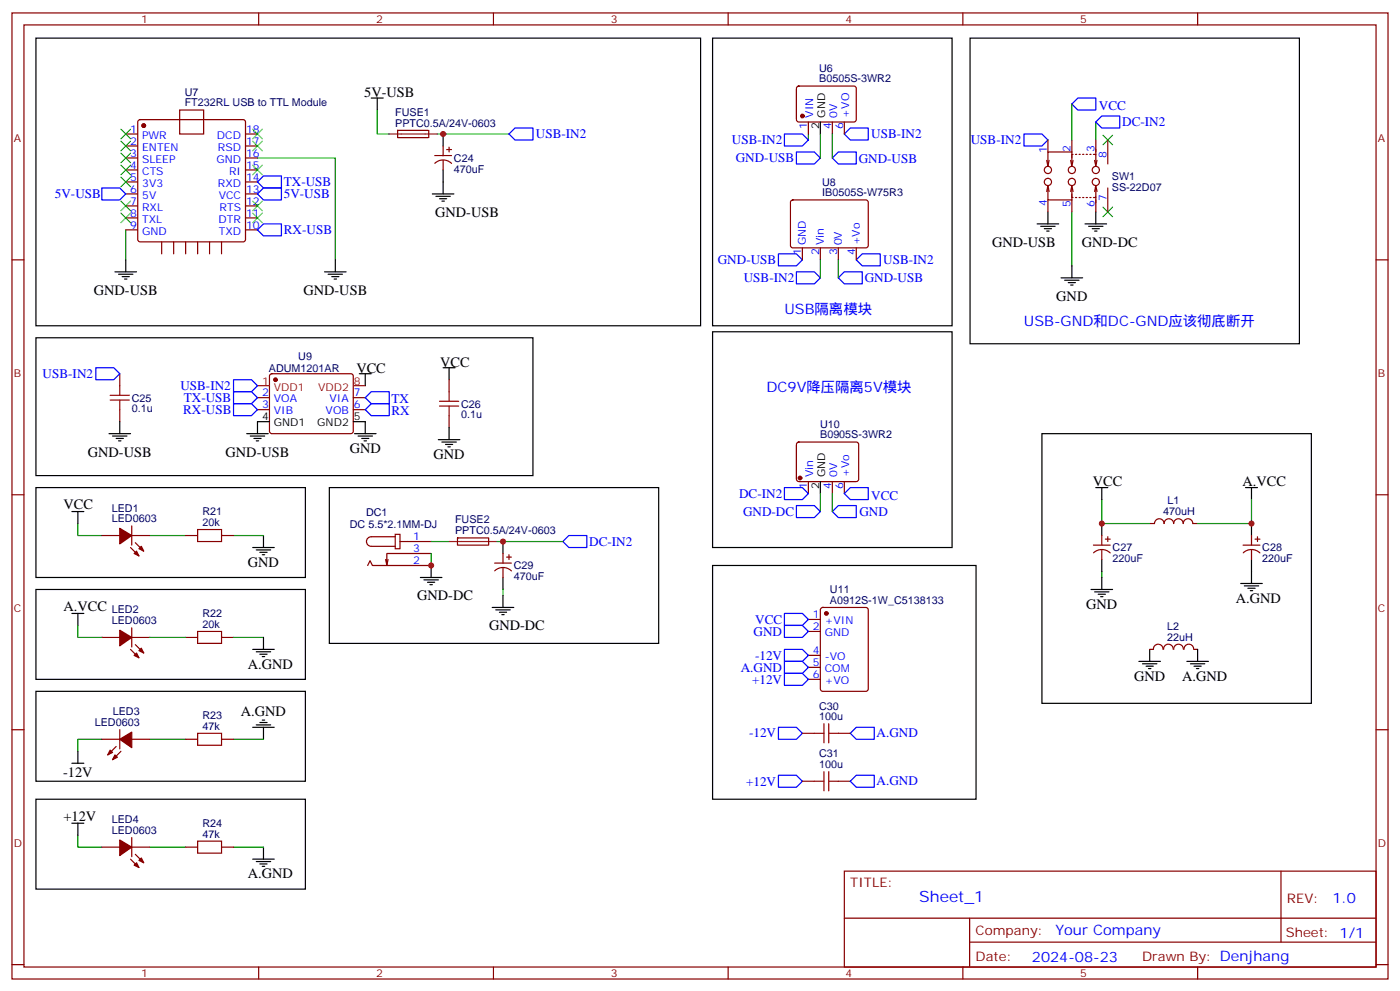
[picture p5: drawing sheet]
<svg xmlns="http://www.w3.org/2000/svg" width="412mm" height="292mm" viewBox="0 0 412 292" stroke-linecap="round" stroke-linejoin="round" font-family="sans-serif">
<g fill="none" stroke="#870000" stroke-width=".35">
<path d="M3.5 3.8h405.4v284.3h-405.4zM7.1 7.3h398.2v277.3h-398.2zM76.2 3.8v3.5M145.3 3.8v3.5M214.5 3.8v3.5M283.6 3.8v3.5M352.8 3.8v3.5M37 39.4h3.6M40.8 35.4l.5-.2h30.3l.5 .2 .2 .5v34.6l-.2 .5-.5 .2h-30.3l-.5-.2-.2-.5v-34.6zM52.9 32.4h7.1v7h-7.1zM72.3 39.4h3.5M117.1 38.4h9.2v2.1h-9.1z"/>
<path d="M234.8 25.5l.5-.2 16.5 .1 .4 .6v9.5l-.7 .4-16.5-.1-.4-.6v-9.2zM238.1 35.9v3.5M245.2 35.9v3.5M248.7 35.9v3.5M37 43h3.6M37 46.5h3.6M37 50h3.6M37 53.6h3.6M37 57.1h3.6M72.3 43h3.5M72.3 46.5h3.5M72.3 50h3.5"/>
<path d="M72.3 53.6h3.5M72.3 57.1h3.5M128.1 45.8h4.9M128.1 48.1a3.5 3.5 0 0 1 4.9 0M130.5 43v2.8M130.5 47.2v2.8M131.6 44h1.4M132.3 43.3v1.4M233.1 59l.4-.2 21.8 .1 .5 .6-.1 13-.6 .5-21.8-.1-.5-.7v-12.7zM308.3 47.2l.4 1.8M308.7 54.6v4.2h7M308.7 41.2v3.5"/>
<path d="M308.7 58.8v3.6M308.7 54.6l.3 1.8M308.7 54.6l-.4 1.8M309 47.2l-.3 1.8M315.4 47.2l.3 1.8 .4-1.8M315.4 56.4l.3-1.8 .4 1.8M315.7 44.7h-7v4.3M315.7 55.3v2.8h.4M315.7 41.2v5.3M315.7 57.1v5.3M316.1 45.4h-.4v2.9M316.8 45.4h.3"/>
<path d="M316.8 58.1h.3M317.9 45.4h.3M317.9 58.1h.3M318.9 45.4h.4M318.9 58.1h.4M320 45.4h.3M320 58.1h.3M321 45.4h.4M321 58.1h.4M322.1 45.4h.7v2.9M322.4 47.2l.4 1.8 .3-1.8M322.4 56.4l.4-1.8 .3 1.8"/>
<path d="M322.8 55.3v2.8h-.7M322.8 41.2v4.4M322.8 58v4.4M326.3 41.2v7.1M326.3 55.3v7.1M3.5 76.5h3.6M37 60.6h3.6M37 64.1h3.6M37 67.7h3.6M47.6 71.2v3.5M51.2 71.2v3.5M54.7 71.2v3.5"/>
<path d="M58.2 71.2v3.5M61.7 71.2v3.5M65.3 71.2v3.5M72.3 60.6h3.5M72.3 64.1h3.5M72.3 67.7h3.5M236.4 73v3.5M241.7 73v3.5M246.9 73v3.5M252.2 73v3.5M405.3 76.5h3.6M35.3 110v3.5"/>
<path d="M75.8 117.1h3.6M79.6 110.2l.5-.2h23.3l.5 .2 .2 .5-.1 16.5-.6 .4h-23.6l-.4-.7v-16.2zM104.1 117.1h3.5M132.3 111.8v3.5M35.3 120.6v3.5M75.8 120.6h3.6M104.1 120.6h3.5M132.3 122.3v3.6M234.8 130.3l.5-.2 17.2 .1 .4 .6v10.5l-.7 .4h-17.2l-.4-.7v-10.2zM3.5 145.6h3.6M30 157.6h5.3M38.8 154.8v5.6"/>
<path d="M38.8 157.6h5.3M39.9 159.7l2.4 2.5M54.7 157.6h3.5M65.3 157.6h3.5M116.4 157.3h1.4v4.2h-1.4zM116.4 158h-7a1.41 1.41 0 0 0-1.4 1.4 1.41 1.41 0 0 0 1.4 1.4h7M117.8 159.4h9.2M134.8 158.3h9.1v2.1h-9.1zM238.1 141.7v3.6M245.2 141.7v3.6M248.7 141.7v3.6M324.6 157.6v2.8"/>
<path d="M325.6 158.7h1.4M326.3 158v1.4M338.7 154.1h1.4a1.41 1.41 0 0 1 1.4-1.4 1.41 1.41 0 0 1 1.4 1.4M342.9 154.1a1.41 1.41 0 0 1 1.4-1.4 1.41 1.41 0 0 1 1.4 1.4M345.7 154.1a1.41 1.41 0 0 1 1.4-1.4 1.41 1.41 0 0 1 1.4 1.4M348.5 154.1a1.41 1.41 0 0 1 1.5-1.4 1.41 1.41 0 0 1 1.4 1.4M351.4 154.1h1.4M368.7 157.6v2.8M369.7 158.7h1.4M370.4 158v1.4M405.3 145.6h3.6M38.5 161.1l2.4 2.5"/>
<path d="M108.3 166.4l.7-1.4 .7 1.4h17.3M114.3 164.7l-.4 1.7M127 162.9h-13.1v3.5l-.3-1.7M145.7 165.7h4.9M145.7 168a3.5 3.5 0 0 1 4.9 0M148.2 162.9v2.8M148.2 167.1v2.9M149.2 164h1.4M149.9 163.3v1.4M241.9 179l.5-.2h12.7l.6 .4 .1 23.6-.5 .6-12.9 .1-.7-.5v-23.5zM322.1 160.4h4.9M322.1 162.7a3.5 3.5 0 0 1 4.9 0"/>
<path d="M324.6 161.9v2.8M366.2 160.4h4.9M366.2 162.7a3.5 3.5 0 0 1 4.9 0M368.7 161.9v2.8M30 187.6h5.3M38.5 191.1l2.4 2.5M38.8 184.8v5.6M38.8 187.6h5.3M39.9 189.7l2.4 2.5M54.7 187.6h3.5M65.3 187.6h3.5M238.1 182.3h3.6"/>
<path d="M238.1 185.8h3.6M238.1 192.9h3.6M238.1 196.4h3.6M238.1 200h3.6M338.7 191.1h1M339.8 191.1a1.41 1.41 0 0 1 1.4-1.5 1.41 1.41 0 0 1 1.4 1.5M342.8 191.1a1.41 1.41 0 0 1 1.4-1.5 1.41 1.41 0 0 1 1.4 1.5M345.7 191.1a1.41 1.41 0 0 1 1.5-1.5 1.41 1.41 0 0 1 1.4 1.5M348.8 191.1a1.41 1.41 0 0 1 1.4-1.5 1.41 1.41 0 0 1 1.4 1.5M351.7 191.1h1.1M3.5 214.8h3.6M30 217.6h5.3"/>
<path d="M34.2 219.7l-2.5 2.5M35.3 214.8v5.6M38.8 217.6h5.3M54.7 217.6h3.5M65.3 217.6h3.5M236.4 215.8h3.5M246.9 215.8h3.6M405.3 214.8h3.6M35.6 221.1l-2.4 2.5M236.4 229.9h3.5M246.9 229.9h3.6M30 249.3h5.3"/>
<path d="M38.5 252.9l2.4 2.4M38.8 246.5v5.7M38.8 249.3h5.3M39.9 251.5l2.4 2.4M54.7 249.3h3.5M65.3 249.3h3.5M248.7 256.4h156.6v28.2h-156.6zM377.3 256.4v20.9M248.7 270.2h156.5M285.6 277.3h119.6M285.6 270.2v14.2M3.5 283.9h3.6"/>
<path d="M76.2 284.6v3.5M145.3 284.6v3.5M214.5 284.6v3.5M283.6 284.6v3.5M352.8 284.6v3.5M405.3 283.9h3.6"/>
<circle cx="308.7" cy="50" r="1.06"/>
<circle cx="308.7" cy="53.6" r="1.06"/>
<circle cx="315.7" cy="53.6" r="1.06"/>
<circle cx="315.7" cy="50" r="1.06"/>
<circle cx="322.8" cy="50" r="1.06"/>
<circle cx="322.8" cy="53.6" r="1.06"/>
</g>
<g fill="none" stroke="#000" stroke-width=".35">
<path d="M10.6 11.2h195.8v84.7h-195.8zM209.9 11.2h70.6v84.7h-70.6zM285.8 11.2h97v90h-97zM109.4 28.9h3.5M111.1 28.9v3.5M130.5 39.4v3.6M241.7 35.9v3.5M127.4 57.1h6.3M128.4 57.8h4.2M129.5 58.5h2.1M130.2 59.2h.7M130.5 50v7.1"/>
<path d="M37 76.5v3.5M98.8 76.5v3.5M305.5 65.9h6.4M306.6 66.6h4.2M307.6 67.3h2.1M308.3 68h.7M308.7 62.4v3.5M315.7 78.2v3.6M319.6 65.9h6.4M320.7 66.6h4.2M321.7 67.3h2.1M322.4 68h.7"/>
<path d="M322.8 62.4v3.5M10.6 99.4h146.4v40.6h-146.4zM33.9 80h6.3M34.9 80.7h4.3M36 81.4h2.1M36.7 82.1h.7M95.6 80h6.4M96.7 80.7h4.2M97.7 81.4h2.1M98.4 82.1h.7M209.9 97.6h70.6v63.5h-70.6zM312.6 81.8h6.3"/>
<path d="M313.6 82.5h4.3M314.7 83.2h2.1M315.4 83.9h.7M105.8 110h3.6M107.6 110v3.5M130.5 108.2h3.6M132.3 108.2v3.6M32.1 127.6h6.4M33.2 128.3h4.2M34.2 129h2.1M34.9 129.8h.7M35.3 124.1v3.5"/>
<path d="M72.7 127.6h6.3M73.7 128.3h4.3M74.8 129h2.1M75.5 129.8h.7M79.4 124.1h-3.6v3.5M104.1 124.1h3.5v3.5M104.4 127.6h6.4M105.5 128.3h4.2M106.5 129h2.2M107.2 129.8h.7M129.1 129.4h6.4M130.2 130.1h4.2"/>
<path d="M131.2 130.8h2.1M131.9 131.5h.7M132.3 125.9v3.5M306.9 127.6h79.4v79.4h-79.4zM10.6 143.5h79.4v26.5h-79.4zM21.2 150.6h3.5M22.9 150.6v3.5M77.6 157.6v3.5M97 143.5h97v45.9h-97zM148.2 159.4v3.5M241.7 141.7v3.6M322.8 143.5h3.5"/>
<path d="M324.6 143.5v3.5M324.6 154.1v3.5M366.9 143.5h3.5M368.7 143.5v3.5M368.7 154.1v3.5M10.6 173.5h79.4v26.5h-79.4zM74.4 161.1h6.4M75.5 161.9h4.2M76.6 162.6h2.1M77.3 163.3h.7M123.8 170h6.4M124.9 170.7h4.2"/>
<path d="M125.9 171.4h2.2M126.6 172.1h.8M127 166.4v3.6M145 178.8h6.3M146 179.5h4.3M148.2 170v3.5M148.2 175.3v3.5M209.9 166.4h77.6v68.8h-77.6zM321.4 173.5h6.3M322.4 174.2h4.3M323.5 174.9h2.1M324.2 175.6h.7"/>
<path d="M324.6 164.7v3.5M324.6 170v3.5M365.5 171.7h6.3M366.5 172.4h4.3M367.6 173.1h2.1M368.3 173.8h.7M368.7 164.7v7M21.2 180.6h3.5M22.9 180.6v3.5M74.4 191.1h6.4M75.5 191.8h4.2M76.6 192.5h2.1"/>
<path d="M77.3 193.3h.7M77.6 187.6v3.5M147.1 180.2h2.1M147.8 180.9h.7M335.5 194.7h6.3M336.5 195.4h4.3M337.6 196.1h2.1M338.3 196.8h.7M338.7 191.1v3.6M349.6 194.7h6.4M350.7 195.4h4.2M351.7 196.1h2.1"/>
<path d="M352.4 196.8h.7M352.8 191.1v3.6M10.6 203.5h79.4v26.4h-79.4zM74.4 214.1h6.4M75.5 213.4h4.2M76.6 212.7h2.1M77.3 211.9h.7M77.6 214.1v3.5M10.6 235.2h79.4v26.5h-79.4zM21.2 224.6h3.5M22.9 221.1v3.5M21.2 242.3h3.5"/>
<path d="M22.9 242.3v3.5M74.4 252.9h6.4M75.5 253.6h4.2M76.6 254.3h2.1M77.3 255h.7M77.6 249.3v3.6"/>
</g>
<g fill="none" stroke="#00f" stroke-width=".35">
<path d="M149.9 39.4l1.8-1.7h5.3v3.5h-5.3zM231.1 39.4h5.3l1.7 1.8-1.7 1.8h-5.3zM248.7 39.4l1.8-1.7h5.3v3.5h-5.3zM301.6 39.4h5.3l1.8 1.8-1.8 1.8h-5.3zM317.5 28.9h5.3v3.5h-5.3l-1.8-1.8zM324.6 34.1h5.2v3.6h-5.2l-1.8-1.8zM30 55.3h5.3l1.7 1.8-1.7 1.7h-5.3zM75.8 53.6l1.8-1.8h5.3v3.5h-5.3zM77.6 55.3h5.3v3.5h-5.3l-1.8-1.7zM234.6 44.7h5.3l1.8 1.8-1.8 1.8h-5.3zM245.2 46.5l1.7-1.8h5.3v3.6h-5.3zM77.6 65.9h5.3v3.5h-5.3l-1.8-1.7z"/>
<path d="M229.3 74.7h5.3l1.8 1.8-1.8 1.7h-5.3zM252.2 76.5l1.8-1.8h5.3v3.5h-5.3zM234.6 80h5.3l1.8 1.8-1.8 1.7h-5.3zM246.9 81.8l1.8-1.8h5.3v3.5h-5.3zM28.2 108.2h5.3l1.8 1.8-1.8 1.8h-5.3zM68.8 118.8h5.3l1.7 1.8-1.7 1.7h-5.3zM68.8 115.3h5.3l1.7 1.8-1.7 1.7h-5.3zM68.8 111.8h5.3l1.7 1.7-1.7 1.8h-5.3zM109.4 118.8h5.3v3.5h-5.3l-1.8-1.7zM109.4 115.3h5.3v3.5h-5.3l-1.8-1.7zM165.8 159.4l1.8-1.8h5.3v3.5h-5.3zM231.1 143.5h5.3l1.7 1.8-1.7 1.7h-5.3z"/>
<path d="M234.6 148.8h5.3l1.8 1.8-1.8 1.7h-5.3zM246.9 148.8h5.3v3.5h-5.3l-1.7-1.7zM250.5 143.5h5.3v3.5h-5.3l-1.8-1.7zM231.1 180.6h5.3l1.7 1.7-1.7 1.8h-5.3zM231.1 184.1h5.3l1.7 1.7-1.7 1.8h-5.3zM231.1 191.1h5.3l1.7 1.8-1.7 1.8h-5.3zM231.1 198.2h5.3l1.7 1.8-1.7 1.7h-5.3zM231.1 194.7h5.3l1.7 1.7-1.7 1.8h-5.3zM229.3 214.1h5.3l1.8 1.7-1.8 1.8h-5.3zM250.5 215.8l1.7-1.7h5.3v3.5h-5.3zM229.3 228.2h5.3l1.8 1.7-1.8 1.8h-5.3zM252.2 228.2h5.3v3.5h-5.3l-1.7-1.8z"/>
</g>
<g fill="none" stroke="#008700" stroke-width=".35">
<path d="M111.1 32.4v7h3.6M128.8 39.4h21.1M238.1 39.4v1.8M241.7 39.4v7.1M245.2 39.4v7.1M315.7 30.6v10.6M322.8 35.9v5.3M75.8 46.5h23v30M37 67.7v8.8M241.7 76.5v5.3M246.9 76.5v5.3M315.7 62.4v15.8"/>
<path d="M22.9 154.1v3.5h7.1M44.1 157.6h10.6M68.8 157.6h8.8M127 159.4h5.3M146.4 159.4h19.4M241.7 145.3v5.3M245.2 145.3v5.3M324.6 147v7.1h14.1M368.7 147v7.1h-15.9M127 162.9v3.5M148.2 173.5v1.8M324.6 168.2v1.8"/>
<path d="M22.9 184.1v3.5h7.1M44.1 187.6h10.6M68.8 187.6h8.8M30 217.6h-7.1v3.5M44.1 217.6h10.6M68.8 217.6h8.8M22.9 245.8v3.5h7.1M44.1 249.3h10.6M68.8 249.3h8.8"/>
</g>
<g fill="#870000" stroke="#870000" stroke-width=".35">
<path d="M35.3 185.5l3.5 2.1-3.5 2.5z"/>
<path d="M39.5 192.9l.7-.7 .7 1.4z"/>
<path d="M41.6 190.8l.7 1.4-1.4-.7z"/>
<path d="M35.3 155.5l3.5 2.1-3.5 2.5z"/>
<path d="M39.5 162.9l.7-.7 .7 1.4z"/>
<path d="M40.9 161.5l.7-.7 .7 1.4z"/>
<path d="M35.3 217.6l3.5-2.1v4.6z"/>
<path d="M33.9 222.2l.7 .7-1.4 .7z"/>
<path d="M32.5 220.8l.7 .7-1.5 .7z"/>
<path d="M35.3 247.2l3.5 2.1-3.5 2.5z"/>
<path d="M39.5 254.6l.7-.7 .7 1.4z"/>
<path d="M40.9 253.2l.7-.7 .7 1.4z"/>
<circle cx="236.4" cy="34.1" r=".53"/>
<circle cx="42.3" cy="37" r=".53"/>
<circle cx="81.1" cy="111.8" r=".53"/>
<circle cx="235.7" cy="140.7" r=".53"/>
<circle cx="243.4" cy="180.6" r=".53"/>
</g>
<g fill="none" stroke="#a10000" stroke-width=".35">
<path d="M32.5 117.8h5.6M32.5 116.3h5.6M35.3 113.5v2.8M35.3 117.8v2.8M129.5 119.5h5.6M129.5 118.1h5.6M132.3 115.3v2.8M132.3 119.5v2.8M58.2 155.9h7.1v3.5h-7.1zM58.2 185.8h7.1v3.6h-7.1zM58.2 215.8h7.1v3.6h-7.1zM239.9 215.8h2.8"/>
<path d="M242.7 213v5.7M244.1 215.8h2.8M244.1 213v5.7M239.9 229.9h2.8M242.7 227.1v5.7M244.1 227.1v5.7M244.1 229.9h2.8M58.2 247.6h7.1v3.5h-7.1z"/>
</g>
<g fill="none" stroke="#3c3" stroke-width=".35">
<path d="M35.6 38l2.9 2.9M38.5 38l-2.9 2.9M74.4 38l2.9 2.9M77.3 38l-2.9 2.9M324.9 39.8l2.8 2.8M327.7 39.8l-2.8 2.8M35.6 59.2l2.9 2.8M35.6 52.1l2.9 2.9M35.6 48.6l2.9 2.8M35.6 45.1l2.9 2.8M35.6 41.6l2.9 2.8M38.5 59.2l-2.9 2.8"/>
<path d="M38.5 52.1l-2.9 2.9M38.5 48.6l-2.9 2.8M38.5 45.1l-2.9 2.8M38.5 41.6l-2.9 2.8M74.4 59.2l2.9 2.8M74.4 48.6l2.9 2.8M74.4 41.6l2.9 2.8M77.3 59.2l-2.9 2.8M77.3 48.6l-2.9 2.8M77.3 41.6l-2.9 2.8M35.6 62.7l2.9 2.8M38.5 62.7l-2.9 2.8"/>
<path d="M74.4 62.7l2.9 2.8M77.3 62.7l-2.9 2.8M324.9 61l2.8 2.8M327.7 61l-2.8 2.8"/>
</g>
<path d="M114.7 39.4h14.1M132.3 159.4h14.1" fill="none" stroke="#8c2424" stroke-width=".35"/>
<path d="M75.8 113.5h3.6M104.1 113.5h3.5" fill="none" stroke="#f00" stroke-width=".35"/>
<g fill="#c00">
<circle cx="127" cy="166.4" r=".88"/>
<circle cx="130.5" cy="39.4" r=".88"/>
<circle cx="148.2" cy="159.4" r=".88"/>
<circle cx="368.7" cy="154.1" r=".88"/>
<circle cx="324.6" cy="154.1" r=".88"/>
</g>
<text font-size="4.6" fill="#00f" x="270.8" y="265.4">Sheet_1</text>
<g font-size="4.2">
<text x="107.3" y="28.5">5V-USB</text>
<text x="128.2" y="63.8">GND-USB</text>
<text x="292.2" y="72.6">GND-USB</text>
<text x="318.7" y="72.6">GND-DC</text>
<text x="27.6" y="86.7">GND-USB</text>
<text x="89.4" y="86.7">GND-USB</text>
<text x="311.1" y="88.5">GND</text>
<text x="129.7" y="107.9">VCC</text>
<text x="105" y="109.6">VCC</text>
<text x="25.9" y="134.4">GND-USB</text>
<text x="66.4" y="134.4">GND-USB</text>
<text x="103" y="133.3">GND</text>
<text x="127.7" y="135">GND</text>
<text x="321.9" y="143.2">VCC</text>
<text x="366" y="143.2">A.VCC</text>
<text x="18.7" y="149.9">VCC</text>
<text x="73" y="166.8">GND</text>
<text x="18.7" y="179.8">A.VCC</text>
<text x="122.9" y="176.7">GND-DC</text>
<text x="320" y="179.1">GND</text>
<text x="364.1" y="177.4">A.GND</text>
<text x="144" y="185.5">GND-DC</text>
<text x="73" y="196.8">A.GND</text>
<text x="334.1" y="200.3">GND</text>
<text x="348.2" y="200.3">A.GND</text>
<text x="71" y="210.8">A.GND</text>
<text x="18.6" y="228.6">-12V</text>
<text x="18.7" y="241.6">+12V</text>
<text x="73" y="258.5">A.GND</text>
</g>
<g font-size="4.2" fill="#00f">
<text x="231.1" y="92.4">USB隔离模块</text>
<text x="301.6" y="95.9">USB-GND和DC-GND应该彻底断开</text>
<text x="225.8" y="115.3">DC9V降压隔离5V模块</text>
<text x="392.5" y="265.7">1.0</text>
<text x="310.9" y="275.2">Your Company</text>
<text x="304" y="283">2024-08-23</text>
</g>
<g font-size="3.9" fill="#00f">
<text x="323.7" y="32.4">VCC</text>
<text x="157.9" y="40.6">USB-IN2</text>
<text x="256.6" y="40.6">USB-IN2</text>
<text x="330.6" y="37.2">DC-IN2</text>
<text x="215.6" y="42.5">USB-IN2</text>
<text x="216.7" y="47.8">GND-USB</text>
<text x="252.9" y="47.8">GND-USB</text>
<text x="286" y="42.4">USB-IN2</text>
<text x="16.2" y="58.3">5V-USB</text>
<text x="83.6" y="54.8">TX-USB</text>
<text x="83.6" y="58.3">5V-USB</text>
<text x="83.6" y="68.9">RX-USB</text>
<text x="211.4" y="77.8">GND-USB</text>
<text x="260.2" y="77.7">USB-IN2</text>
<text x="219.1" y="83">USB-IN2</text>
<text x="254.7" y="83.1">GND-USB</text>
<text x="12.6" y="111.2">USB-IN2</text>
<text x="53.1" y="114.7">USB-IN2</text>
<text x="54.2" y="118.3">TX-USB</text>
<text x="115.3" y="118.6">TX</text>
<text x="54" y="121.8">RX-USB</text>
<text x="115.3" y="122.1">RX</text>
<text x="217.7" y="146.5">DC-IN2</text>
<text x="256.7" y="147">VCC</text>
<text x="218.9" y="151.8">GND-DC</text>
<text x="253.2" y="151.9">GND</text>
<text x="173.6" y="160.6">DC-IN2</text>
<text x="222.4" y="183.6">VCC</text>
<text x="222" y="187.1">GND</text>
<text x="218.2" y="197.7">A.GND</text>
<text x="222.4" y="194.1">-12V</text>
<text x="221.5" y="201.2">+12V</text>
<text x="220.6" y="217.1">-12V</text>
<text x="258.2" y="217.1">A.GND</text>
<text x="219.8" y="231.2">+12V</text>
<text x="258.2" y="231.2">A.GND</text>
</g>
<g font-size="3.9" fill="#800">
<text x="250.5" y="261">TITLE:</text>
<text x="379.1" y="265.7">REV:</text>
<text x="287.4" y="275.2">Company:</text>
<text x="378.7" y="275.8">Sheet: 1/1</text>
<text x="287.4" y="282.9">Date:</text>
<text x="336.4" y="282.9">Drawn By: Denjhang</text>
</g>
<g font-size="3.2" fill="#800">
<text x="41.6" y="6.8">1</text>
<text x="110.8" y="6.8">2</text>
<text x="179.9" y="6.8">3</text>
<text x="249.1" y="6.8">4</text>
<text x="318.2" y="6.8">5</text>
<text x="4.1" y="41.9">A</text>
<text x="405.9" y="41.9">A</text>
<text x="4.1" y="111.1">B</text>
<text x="405.9" y="111.1">B</text>
<text x="4.1" y="180.2">C</text>
<text x="405.9" y="180.2">C</text>
<text x="4.1" y="249.3">D</text>
<text x="405.9" y="249.3">D</text>
<text x="41.6" y="287.6">1</text>
<text x="110.8" y="287.6">2</text>
<text x="179.9" y="287.6">3</text>
<text x="249.1" y="287.6">4</text>
<text x="318.2" y="287.6">5</text>
</g>
<g font-size="3.2" fill="#000080">
<text x="241.3" y="21.1">U6</text>
<text x="54.4" y="28.2">U7</text>
<text x="241.3" y="24.3">B0505S-3WR2</text>
<text x="54.4" y="31.3">FT232RL USB to TTL Module</text>
<text x="116.4" y="34.1">FUSE1</text>
<text x="116.4" y="37.3">PPTC0.5A/24V-0603</text>
<text x="133.7" y="47.6">C24</text>
<text x="133.7" y="50.8">470uF</text>
<text x="327.5" y="52.9">SW1</text>
<text x="242.2" y="57.8">IB0505S-W75R3</text>
<text x="242.2" y="54.7">U8</text>
<text x="327.5" y="56.1">SS-22D07</text>
<text x="87.9" y="105.9">U9</text>
<text x="79.2" y="109.4">ADUM1201AR</text>
<text x="38.8" y="118.2">C25</text>
<text x="135.8" y="119.9">C26</text>
<text x="38.8" y="121.4">0.1u</text>
<text x="135.8" y="123.1">0.1u</text>
<text x="241.6" y="129">B0905S-3WR2</text>
<text x="241.6" y="126">U10</text>
<text x="343.9" y="148.4">L1</text>
<text x="32.9" y="153.7">LED0603</text>
<text x="32.9" y="150.6">LED1</text>
<text x="59.6" y="154.8">20k</text>
<text x="59.6" y="151.6">R21</text>
<text x="103.1" y="155.3">DC 5.5*2.1MM-DJ</text>
<text x="107.8" y="151.7">DC1</text>
<text x="134" y="154.1">FUSE2</text>
<text x="342.6" y="151.7">470uH</text>
<text x="134" y="157.3">PPTC0.5A/24V-0603</text>
<text x="151.4" y="167.6">C29</text>
<text x="327.7" y="165.5">220uF</text>
<text x="327.7" y="162.3">C27</text>
<text x="371.8" y="165.5">220uF</text>
<text x="371.8" y="162.3">C28</text>
<text x="151.4" y="170.7">470uF</text>
<text x="244.5" y="177.7">A0912S-1W_C5138133</text>
<text x="244.5" y="174.6">U11</text>
<text x="32.9" y="183.7">LED0603</text>
<text x="32.9" y="180.6">LED2</text>
<text x="59.6" y="184.8">20k</text>
<text x="59.6" y="181.6">R22</text>
<text x="343.8" y="185.5">L2</text>
<text x="343.8" y="188.5">22uH</text>
<text x="241.3" y="208.8">C30</text>
<text x="27.9" y="213.7">LED0603</text>
<text x="33.2" y="210.5">LED3</text>
<text x="59.6" y="214.8">47k</text>
<text x="59.6" y="211.6">R23</text>
<text x="241.3" y="211.9">100u</text>
<text x="241.3" y="226.1">100u</text>
<text x="241.3" y="222.9">C31</text>
<text x="32.9" y="245.5">LED0603</text>
<text x="32.9" y="242.3">LED4</text>
<text x="59.6" y="243.3">R24</text>
<text x="59.6" y="246.5">47k</text>
</g>
<g font-size="3.2" fill="#00f">
<text x="239.5" y="34.6" transform="rotate(-90 239.5 34.6)">VIN</text>
<text x="246.6" y="34.6" transform="rotate(-90 246.6 34.6)">0V</text>
<text x="250.1" y="34.6" transform="rotate(-90 250.1 34.6)">+VO</text>
<text x="38.4" y="39.1">1</text>
<text x="41.9" y="40.9">PWR</text>
<text x="63.9" y="40.9">DCD</text>
<text x="72.5" y="39.1">18</text>
<text x="237.8" y="38.1" transform="rotate(-90 237.8 38.1)">1</text>
<text x="244.8" y="38.1" transform="rotate(-90 244.8 38.1)">4</text>
<text x="248.4" y="38.1" transform="rotate(-90 248.4 38.1)">6</text>
<text x="38.4" y="46.1">3</text>
<text x="38.4" y="42.6">2</text>
<text x="41.9" y="47.9">SLEEP</text>
<text x="41.9" y="44.4">ENTEN</text>
<text x="63.7" y="47.9">GND</text>
<text x="64.2" y="44.4">RSD</text>
<text x="72.5" y="42.6">17</text>
<text x="72.5" y="46.1">16</text>
<text x="308.3" y="45.1" transform="rotate(-90 308.3 45.1)">1</text>
<text x="315.4" y="44.7" transform="rotate(-90 315.4 44.7)">2</text>
<text x="322.4" y="44.7" transform="rotate(-90 322.4 44.7)">3</text>
<text x="326" y="46.5" transform="rotate(-90 326 46.5)">8</text>
<text x="38.4" y="53.2">5</text>
<text x="38.4" y="49.7">4</text>
<text x="41.9" y="51.4">CTS</text>
<text x="67.5" y="51.4">RI</text>
<text x="72.5" y="49.7">15</text>
<text x="72.5" y="53.2">14</text>
<text x="38.4" y="56.7">6</text>
<text x="41.9" y="58.5">5V</text>
<text x="41.9" y="55">3V3</text>
<text x="64.2" y="55">RXD</text>
<text x="64.4" y="58.5">VCC</text>
<text x="72.5" y="56.7">13</text>
<text x="326" y="59.1" transform="rotate(-90 326 59.1)">7</text>
<text x="38.4" y="63.8">8</text>
<text x="38.4" y="60.3">7</text>
<text x="41.9" y="65.5">TXL</text>
<text x="41.9" y="62">RXL</text>
<text x="64.4" y="65.5">DTR</text>
<text x="64.7" y="62">RTS</text>
<text x="72.5" y="60.3">12</text>
<text x="72.5" y="63.8">11</text>
<text x="308.3" y="60.5" transform="rotate(-90 308.3 60.5)">4</text>
<text x="315.4" y="60.9" transform="rotate(-90 315.4 60.9)">5</text>
<text x="322.4" y="60.9" transform="rotate(-90 322.4 60.9)">6</text>
<text x="38.4" y="67.3">9</text>
<text x="41.9" y="69.1">GND</text>
<text x="64.4" y="69.1">TXD</text>
<text x="72.5" y="67.3">10</text>
<text x="236" y="75" transform="rotate(-90 236 75)">1</text>
<text x="237.4" y="72.2" transform="rotate(-90 237.4 72.2)">GND</text>
<text x="241.3" y="75" transform="rotate(-90 241.3 75)">2</text>
<text x="242.7" y="72.2" transform="rotate(-90 242.7 72.2)">Vin</text>
<text x="246.6" y="75" transform="rotate(-90 246.6 75)">3</text>
<text x="248" y="72.2" transform="rotate(-90 248 72.2)">0V</text>
<text x="251.9" y="75" transform="rotate(-90 251.9 75)">4</text>
<text x="253.3" y="72.2" transform="rotate(-90 253.3 72.2)">+Vo</text>
<text x="77.2" y="116.7">2</text>
<text x="80.7" y="118.5">VOA</text>
<text x="97.1" y="118.5">VIA</text>
<text x="104.2" y="116.7">7</text>
<text x="77.2" y="120.2">3</text>
<text x="80.7" y="122">VIB</text>
<text x="95.9" y="122">VOB</text>
<text x="104.2" y="120.2">6</text>
<text x="237.8" y="143.9" transform="rotate(-90 237.8 143.9)">1</text>
<text x="239.5" y="140.4" transform="rotate(-90 239.5 140.4)">Vin</text>
<text x="244.8" y="143.9" transform="rotate(-90 244.8 143.9)">4</text>
<text x="246.6" y="140.4" transform="rotate(-90 246.6 140.4)">0V</text>
<text x="248.4" y="143.9" transform="rotate(-90 248.4 143.9)">6</text>
<text x="250.1" y="140.4" transform="rotate(-90 250.1 140.4)">+Vo</text>
<text x="121.7" y="159">1</text>
<text x="121.7" y="166.1">2</text>
<text x="121.7" y="162.6">3</text>
<text x="239.5" y="182">1</text>
<text x="239.5" y="185.5">2</text>
<text x="243" y="183.7">+VIN</text>
<text x="243" y="187.3">GND</text>
<text x="239.5" y="192.5">4</text>
<text x="239.5" y="196.1">5</text>
<text x="243" y="194.3">-VO</text>
<text x="243" y="197.8">COM</text>
<text x="239.5" y="199.6">6</text>
<text x="243" y="201.4">+VO</text>
</g>
<g font-size="3.2">
<text x="243.1" y="34.6" transform="rotate(-90 243.1 34.6)">GND</text>
<text x="241.3" y="38.1" transform="rotate(-90 241.3 38.1)">2</text>
<text x="77.2" y="123.8">4</text>
<text x="80.7" y="125.5">GND1</text>
<text x="93.5" y="125.5">GND2</text>
<text x="104.2" y="123.8">5</text>
<text x="241.3" y="143.9" transform="rotate(-90 241.3 143.9)">2</text>
<text x="243.1" y="140.4" transform="rotate(-90 243.1 140.4)">GND</text>
</g>
<g font-size="3.2" fill="#f00">
<text x="77.2" y="113.2">1</text>
<text x="104.2" y="113.2">8</text>
<text x="80.7" y="114.9">VDD1</text>
<text x="93.7" y="114.9">VDD2</text>
</g>
</svg>
